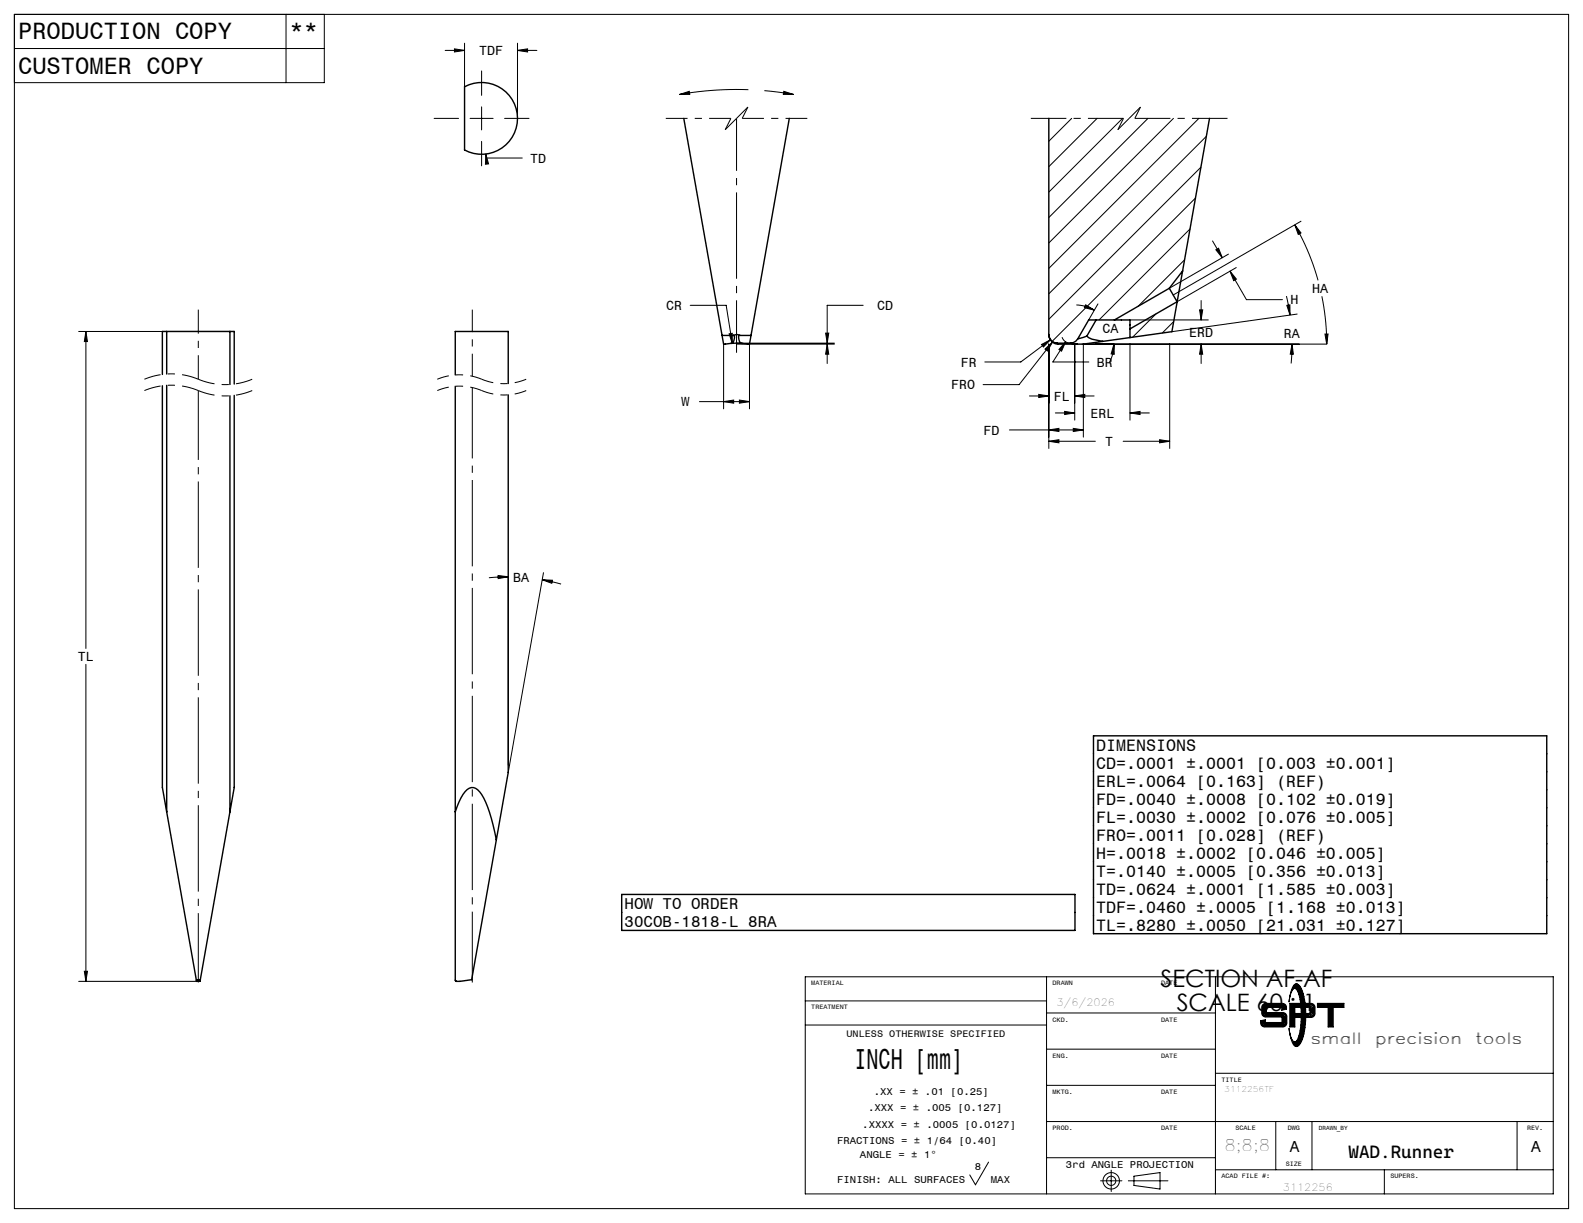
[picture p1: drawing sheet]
<svg xmlns="http://www.w3.org/2000/svg" width="279mm" height="216mm" viewBox="0 0 279 216" stroke-linecap="round" stroke-linejoin="round" font-family="sans-serif">
<g fill="none" stroke="#000" stroke-width=".25">
<path d="M82 15.3a6.3 6.3 0 0 1 9.3 5.6 6.3 6.3 0 0 1-9.3 5.6zM120.7 20.9l6.7 38.3M139.3 20.9l-6.7 38.3M185.1 20.9v38.2M213.5 20.9l-4.8 26.9M29.4 58.5h-.7v7.6M29.4 58.5v7.5M29.4 58.5h11.2M40.6 58.5h.7v9.3M40.6 58.5v9.4M127.4 59.2l.3 1.5 1.2-.1M127.4 59.2h2"/>
<path d="M129.4 59.2l.2 .1a1.16 1.16 0 0 1-.6 1.3h2M130.6 59.2h-.1a1.02 1.02 0 0 0 .5 1.4M132.6 59.2h-2a1.15 1.15 0 0 0-1.2 0M132.6 59.2l-.3 1.5-1.3-.1M185.1 59.1a1.52 1.52 0 0 0 1.5 1.5M185.1 59.1v.1a1.68 1.68 0 0 0 .9 1.4h.2M190.2 59.8l-.3 .4-.5 .3-.5 .1M191.9 59.3l.8 .6 1.9 .4M193.5 56.5l-1.7 2.8M196.7 56.5h-4.5l-2 3.3 1.6-.5M196.7 56.5h2.7v1.6M199.4 58.1v1.5"/>
<path d="M199.4 59.6l-4.8 .7M206.4 50.9l1.4 2.4M206.4 50.9l-9.7 5.6M207.8 53.3l-8.4 4.8M207.8 53.3l-1 5.3-7.4 1M207.8 53.3h.1M208.7 47.8l-.9 5.5M208.7 47.8l-2.3 3.1M28.7 68.1v70.9l.7 4.3M29.4 68v75.3M40.6 69.9v73.4M41.3 69.8v69.2l-.7 4.3"/>
<path d="M80.4 66.2v-7.7h9.3v9.2M80.4 68.2v104.8l.2 .2M89.7 69.7v66.7l-2.1 11.9M186.6 60.6h-.4M186.6 60.6h2.3M188.9 60.6l1.3 .1M194.6 60.3a30.7 30.7 0 0 1-8.1 .4l-.3-.1M193 129.9h80v34.9h-80zM29.4 143.3l5.3 29.7M40.6 143.3l-5.3 29.7M80.4 143.3l.6-1.8a3.7 3.7 0 0 1 2.2-2.5 2.52 2.52 0 0 1 2.2 1.9l1 2.5 1.2 4.9M87.6 148.3l-4.3 24.7-2.7 .2"/>
<path d="M109.7 157.9h80v6.3h-80zM34.7 173v.2h.2M34.7 173h.2M34.9 173.2h.2M34.9 173v.2M35.1 173v.2M35.1 173h-.2M35.1 173h.2M35.3 173v.2h-.2M80.5 173.2h.1"/>
</g>
<g fill="none" stroke="#000" stroke-width=".18">
<path d="M2.5 8.6h54.7M2.5 2.5h274.4v210.9h-274.4zM50.5 2.5v12.1M57.2 2.5v12.1h-54.7M78.6 8.9h3.4M80.2 8.6l1.8 .3-1.8 .3zM82 7.6v7.7M85 12.5v4.3M85 18.9v4M91.3 7.6v13.3M91.3 8.9h3.5M91.3 8.9l1.8-.3v.6z"/>
<path d="M119.9 16.7l1.8-.6v.6zM132.1 15.8a57.9 57.9 0 0 0-12.2 .9M134.9 16l5.2 .7M138.3 16.1l1.8 .6h-1.8zM76.6 20.9h4.3M83 20.9h4M85 25v4.3M85.7 27.2l.1 .7h6.4M85.7 27.2l.5 1.7-.5 .1zM89.1 20.9h4.3M189.2 20.9l-4.1 4M193.6 20.9l-8.5 8.5"/>
<path d="M198.1 20.9l-13 13M202.6 20.9l-17.5 17.5M207.1 20.9l-22 22M211 35l-25.3 25.3M211.6 20.9l-26.5 26.5M212 29.5l-26.9 26.9M212.9 24.1l-27.8 27.8M228.5 39.7l1.1 1.4-.5 .3zM228.5 39.7a42.1 42.1 0 0 1 4.1 9.8M229.6 39.1l-22.5 13M13.9 58.5h27.4M15.2 58.5v56"/>
<path d="M15.2 58.5l.2 1.8h-.5zM121.8 53.9h6.4l1 6.7M128.7 58.9l.5-.1v1.8zM145.7 58.8h.6l-.3 1.8zM152.3 53.9h-6.3v6.7M185.4 60l-5.2 3.9h-6.4M187.5 59.5a1.52 1.52 0 0 0 1.4 1.1M190 53.8a6.9 6.9 0 0 1 3.2 1M191.6 53.8l1.6 1-1.8-.5zM193.8 53.7l-1.6 2.8M199.4 56.5h13.9M204 55.4l-4.1 4.1"/>
<path d="M207.2 56.8l-2.1 2M209.1 45.9l-8.2 8.2M210 40.4l-16 16.1M211.7 54.7h.6l-.3 1.8zM212 53.1v3.4M214 42.5l1.7 3M214.6 44.1l.5-.3 .6 1.7zM216.8 44.9l-10.4 6M217.1 47.9l1.1 1.4-.5 .2zM217.1 47.9l2.9 5h6.3M218.2 47.2l-10.4 6.1M227.1 52.3l.6 3.3"/>
<path d="M227.1 53.9l.6-.1v1.8zM228.9 55.4l-22.1 3.2M233.3 52.3a42.1 42.1 0 0 1 .9 8.4M233.9 59h.5l-.2 1.7zM123.5 70.9h8.8M127.7 60.7v11.5M127.7 70.9l1.8-.3v.6zM130 60.7h17.3M130 60.6h17.3M130.5 70.6l1.8 .3-1.8 .3zM132.3 60.7v11.5M146 60.7v3.5"/>
<path d="M146 60.7l.3 1.8h-.6zM178.2 75.9h13M181.7 69.9h3.4M183.3 69.6l1.8 .3-1.8 .3zM183.8 60.8l1.6-.8-1.2 1.3zM184.4 61.6l1.4-1.2-.9 1.6zM185.1 75.9l1.8-.3v.6zM185.1 77.9l1.8-.3v.6zM185.1 60.7v18.5M185.1 77.9h8.2M185.8 60.4l-5.9 7.5h-6.4M186.3 72.9h3.4"/>
<path d="M187.9 72.6l1.8 .3-1.8 .3zM188.1 60.3l-2.3 3.6h6.4M188.1 60.3l-.7 1.7-.5-.3zM189.4 75.6l1.8 .3-1.8 .3zM189.7 69.9l1.8-.3v.6zM189.7 60.7v13.5M189.7 69.9h3.4M191 60.7h43.2M191.2 60.7v16.5M196.6 60.7l.1 1.8h-.6zM196.6 60.7a6.9 6.9 0 0 1-.8 3.3M198.2 77.9h8.3"/>
<path d="M199.4 72.9l1.8-.3v.6zM199.4 60.7v13.5M199.4 72.9h3.5M204.7 77.6l1.8 .3-1.8 .3zM206.5 60.7v18.5M212 60.7v3.5M212 60.7l.3 1.8h-.6zM228 60.7l.3 1.8h-.6zM228 60.7l-.1 3.5M15.2 117.3v55.9M87.9 101.6l1.8 .2-1.8 .3zM89.7 101.8v33.3"/>
<path d="M89.7 101.8l-3.4 .2M95.7 102.3l1.8 .1-.1 .6zM95.7 102.3l3.3 .8M95.9 101.1l-6.2 35.3M13.9 173.2h21.1M14.9 171.5h.5l-.2 1.7zM142.1 172.4h132.1v38.4h-132.1zM142.1 176.7h42.6M184.7 172.4v38.4M184.7 178.8h29.8M214.5 172.4v38.4M222.9 177.3l.5-.2h2.9a.79 .79 0 0 1 .8 1l-.9 .2v-.5h-2.7v.9h2.9a.72 .72 0 0 1 .7 .8v1.1a.72 .72 0 0 1-.7 .7h-3.2a.72 .72 0 0 1-.7-.7v-.4l.8-.2v.5h3v-1h-2.9a.72 .72 0 0 1-.7-.7v-1.1z"/>
<path d="M223 177.4l.4-.1h2.9a.61 .61 0 0 1 .6 .7l-.5 .2v-.5h-3v1.2h3a.58 .58 0 0 1 .6 .6v1.1a.58 .58 0 0 1-.6 .5h-3.2a.64 .64 0 0 1-.6-.8l.6-.1v.4h3.2v-1.2h-3a.58 .58 0 0 1-.6-.6v-1.1zM223.1 177.6l.3-.2h2.9l.3 .1 .2 .4-.3 .1v-.5h-3.3v1.5l3.4 .1 .2 .4-.1 1.4-.3 .1h-3.2l-.3-.1-.1-.5h.3v.4h3.5v-1.5l-3.4-.1-.2-.4zM223.1 177.8v1.1M223.4 179.1h3M226.6 177.7l.1 .2M226.7 179.4v1.3M227.6 177.1h1.9v.7h-1v1.1h1.1v.7h-1.1v1.7h-.9zM227.8 177.3h1.5l.1 .4h-1v1.4h1v.4h-1v1.6h-.6zM227.9 177.4h1.3v.1h-.9v1.7h1v.1h-1v1.7h-.4zM228.1 177.5v3.4M228.4 173.8a.69 .69 0 0 1 1.1 .5 13.7 13.7 0 0 1 0 9.9 .73 .73 0 0 1-.7 .6 .73 .73 0 0 1-.7-.7l-.3-.9-.3-1.6a3 3 0 0 0 1 2.3h.1a3.3 3.3 0 0 0 .9-2.4 12.8 12.8 0 0 0-.6-6.8 .45 .45 0 0 0-.5-.2 .45 .45 0 0 0-.4 .4l-.5 2 .5-2.2zM228.5 174a.51 .51 0 0 1 .6-.1 .51 .51 0 0 1 .3 .4 13.5 13.5 0 0 1 0 9.8l-.3 .4a.47 .47 0 0 1-.5 .1 .47 .47 0 0 1-.3-.4l-.1-.2a.67 .67 0 0 0 1-.6 14.4 14.4 0 0 0-.1-8.6 .6 .6 0 0 0-.9-.4z"/>
<path d="M228.6 174.1a1.91 1.91 0 0 1 1.1 1.8 15 15 0 0 1-.3 7.7l-.4 .5-.4 .2M228.8 174l-.3 .2a1.65 1.65 0 0 1 1.1 1.6 14.2 14.2 0 0 1-.4 7.9l-.3 .4-.4 .1 .3 .3M228.8 174h.1M228.8 174l.4 .2a8.5 8.5 0 0 1 1 5 8.5 8.5 0 0 1-1 5l-.4 .3M230.4 177.1h1a.72 .72 0 0 1 .7 .7v1.1a.72 .72 0 0 1-.7 .7h-.8v-.7l.5-.1 .1-.7-.2-.2-.5-.1zM230.6 177.3h.8a.58 .58 0 0 1 .6 .5v1.1a.58 .58 0 0 1-.6 .6h-.7v-.4l.4-.1 .2-.2v-.7l-.1-.4h-.6zM230.8 177.4h.7l.3 .4v1.3l-.3 .2h-.6v-.1l.3-.1 .3-.2v-1a.58 .58 0 0 0-.7-.4zM231.4 177.6l.3 .2v1.2l-.3 .2M232.5 177.1h4.7v.7h-1.9v3.5h-.9v-3.5h-1.9zM232.7 177.3h4.4v.4h-1.9v3.4h-.6v-3.4h-1.9zM232.8 177.4h4.1v.1h-1.9v3.5h-.3v-3.5h-1.9zM234.9 177.6v3.3"/>
<path d="M142.1 181h42.6M184.7 191.6h29.8M184.7 198h89.5M184.7 185.2h29.8M214.5 189.5h59.7M222.9 180.5v.2M223.2 180.9h3.2M225.2 198v8.5M228.8 184.5h.1M231.6 198v8.5M267.8 198v8.5M174.5 205.2l-2.3 4-1-1.8"/>
<path d="M184.7 204.4h29.8M194.2 208.5h3.8M196.1 206.6v3.7M199.2 208.5h6.9M200.1 207.6l4.6-.6v2.9l-4.6-.6zM214.5 206.5h59.7M244.3 206.5v4.3"/>
<circle cx="196.1" cy="208.5" r=".81"/>
<circle cx="196.1" cy="208.5" r="1.45"/>
</g>
<path d="M85 68.9a10.2 10.2 0 0 0-7.8 0M85 66.9a10.2 10.2 0 0 0-7.8 0M92.9 68.9a10.2 10.2 0 0 1-7.9 0M92.9 66.9a10.2 10.2 0 0 1-7.9 0" fill="none" stroke="#000" stroke-width=".18" stroke-dasharray="6.3 1.3 1.3 1.3" stroke-dashoffset="4.2" stroke-linecap="butt"/>
<path d="M35 68.9a12.4 12.4 0 0 0-9.5 0M35 66.9a12.4 12.4 0 0 0-9.5 0M44.5 68.9a12.4 12.4 0 0 1-9.5 0M44.5 66.9a12.4 12.4 0 0 1-9.5 0" fill="none" stroke="#000" stroke-width=".18" stroke-dasharray="6.3 1.3 1.3 1.3" stroke-dashoffset="3.4" stroke-linecap="butt"/>
<path d="M129 20.9h-11.5M142.5 20.9h-11.5" fill="none" stroke="#000" stroke-width=".18" stroke-dasharray="6.3 1.3 1.3 1.3" stroke-dashoffset="2.5" stroke-linecap="butt"/>
<path d="M132 18.9l-2 2M201.3 18.9l-2 2M128 22.9l1-2M130 20.9l-2 2M131 20.9l1-2M197.3 22.9l1-2M199.3 20.9l-2 2M200.3 20.9l1-2" fill="none" stroke="#000" stroke-width=".18" stroke-dasharray="6.3 1.3 1.3 1.3" stroke-linecap="butt"/>
<path d="M198.3 20.9h-16.4M216.7 20.9h-16.4" fill="none" stroke="#000" stroke-width=".18" stroke-dasharray="6.3 1.3 1.3 1.3" stroke-dashoffset=".1" stroke-linecap="butt"/>
<path d="M83.4 68.4v105" fill="none" stroke="#000" stroke-width=".18" stroke-dasharray="15.2 1.3 1.3 1.3" stroke-dashoffset="2.7" stroke-linecap="butt"/>
<path d="M83.4 54.7v11.7" fill="none" stroke="#000" stroke-width=".18" stroke-dasharray="15.2 1.3 1.3 1.3" stroke-dashoffset="11.3" stroke-linecap="butt"/>
<path d="M35 68.9v104.5" fill="none" stroke="#000" stroke-width=".18" stroke-dasharray="15.2 1.3 1.3 1.3" stroke-dashoffset="3" stroke-linecap="butt"/>
<path d="M35 54.7v12.2" fill="none" stroke="#000" stroke-width=".18" stroke-dasharray="15.2 1.3 1.3 1.3" stroke-dashoffset="11" stroke-linecap="butt"/>
<path d="M130 20.9v41.4" fill="none" stroke="#000" stroke-width=".18" stroke-dasharray="15.2 1.3 1.3 1.3" stroke-dashoffset="6" stroke-linecap="butt"/>
<path d="M95.7 102.3l1.8 .1-.1 .6zM87.9 101.6l1.8 .2-1.8 .3zM15.2 58.5l.2 1.8h-.5zM14.9 171.5h.5l-.2 1.7zM85.7 27.2v1.8l.5-.1zM91.3 8.9l1.8-.3v.6zM80.2 8.6l1.8 .3-1.8 .3zM130.5 70.6l1.8 .3-1.8 .3zM127.7 70.9l1.8-.3v.6zM119.9 16.7h1.8v-.6zM138.3 16.1v.6h1.8zM146 60.7l.3 1.8h-.6zM145.7 58.8h.6l-.3 1.8zM128.7 58.9l.5 1.7v-1.8zM185.1 75.9l1.8-.3v.6zM189.4 75.6l1.8 .3-1.8 .3zM228 60.7l.3 1.8h-.6zM227.1 53.9l.6-.1v1.8zM204.7 77.6l1.8 .3-1.8 .3zM185.1 77.9l1.8-.3v.6zM184.4 61.6l.5 .4 .9-1.6zM211.7 54.7h.6l-.3 1.8zM212 60.7l.3 1.8h-.6zM199.4 72.9l1.8-.3v.6zM187.9 72.6l1.8 .3-1.8 .3zM189.7 69.9l1.8-.3v.6zM183.3 69.6l1.8 .3-1.8 .3zM196.6 60.7l.1 1.8h-.6zM191.6 53.8l1.6 1-1.8-.5zM214.6 44.1l.5-.3 .6 1.7zM217.1 47.9l1.1 1.4-.5 .2zM233.9 59h.5l-.2 1.7zM228.5 39.7l1.1 1.4-.5 .3zM183.8 60.8l.4 .5 1.2-1.3zM188.1 60.3l-1.2 1.4 .5 .3z" fill="#000"/>
<text font-size="5.1" x="150.8" y="188.8">INCH [mm]</text>
<g font-size="4.2">
<text x="3.2" y="6.8">PRODUCTION COPY</text>
<text x="51.1" y="6.8">**</text>
<text x="3.2" y="13">CUSTOMER COPY</text>
<text x="204.8" y="174.2">SECTION AF-AF</text>
<text x="207.7" y="178.4">SCALE 60 : 1</text>
</g>
<text font-size="3.2" x="238" y="204.5">WAD.Runner</text>
<g font-size="2.9">
<text x="193.5" y="132.6">DIMENSIONS</text>
<text x="193.5" y="135.7">CD=.0001 ±.0001 [0.003 ±0.001]</text>
<text x="193.5" y="138.9">ERL=.0064 [0.163] (REF)</text>
<text x="193.5" y="142.1">FD=.0040 ±.0008 [0.102 ±0.019]</text>
<text x="193.5" y="145.3">FL=.0030 ±.0002 [0.076 ±0.005]</text>
<text x="193.5" y="148.4">FRO=.0011 [0.028] (REF)</text>
<text x="193.5" y="151.6">H=.0018 ±.0002 [0.046 ±0.005]</text>
<text x="193.5" y="154.8">T=.0140 ±.0005 [0.356 ±0.013]</text>
<text x="193.5" y="158">TD=.0624 ±.0001 [1.585 ±0.003]</text>
<text x="193.5" y="161.1">TDF=.0460 ±.0005 [1.168 ±0.013]</text>
<text x="193.5" y="164.3">TL=.8280 ±.0050 [21.031 ±0.127]</text>
</g>
<g font-size="2.8">
<text x="110.2" y="160.5">HOW TO ORDER</text>
<text x="110.2" y="163.7">30COB-1818-L 8RA</text>
<text x="231.4" y="184.3">small</text>
<text x="242.8" y="184.3">precision</text>
<text x="260.5" y="184.3">tools</text>
<text x="216.1" y="203.3">8;8;8</text>
<text x="227.7" y="203.3">A</text>
<text x="270.3" y="203.3">A</text>
</g>
<g font-size="2.3">
<text x="84.6" y="9.7">TDF</text>
<text x="93.6" y="28.7">TD</text>
<text x="227.8" y="53.7">H</text>
<text x="231.6" y="51.7">HA</text>
<text x="117.6" y="54.7">CR</text>
<text x="154.8" y="54.7">CD</text>
<text x="194.6" y="58.7">CA</text>
<text x="209.9" y="59.5">ERD</text>
<text x="226.6" y="59.7">RA</text>
<text x="169.6" y="64.7">FR</text>
<text x="193.6" y="64.7">BR</text>
<text x="120.3" y="71.7">W</text>
<text x="167.9" y="68.7">FRO</text>
<text x="186" y="70.7">FL</text>
<text x="173.6" y="76.7">FD</text>
<text x="192.5" y="73.7">ERL</text>
<text x="195.1" y="78.7">T</text>
<text x="90.6" y="102.7">BA</text>
<text x="13.7" y="116.7">TL</text>
</g>
<g font-size="1.8">
<text x="186.5" y="177.6">3/6/2026</text>
<text x="153.2" y="196.2">.XXX = ± .005 [0.127]</text>
<text x="154.2" y="193.3">.XX = ± .01 [0.25]</text>
<text x="147.7" y="201.9">FRACTIONS = ± 1/64 [0.40]</text>
<text x="152.2" y="199">.XXXX = ± .0005 [0.0127]</text>
<text x="147.8" y="208.8">FINISH: ALL SURFACES</text>
<text x="151.8" y="204.5">ANGLE = ± 1°</text>
<text x="172.1" y="206.5">8</text>
<text x="174.9" y="208.8">MAX</text>
<text x="188.1" y="206.2">3rd ANGLE PROJECTION</text>
<text x="226.4" y="210.2">3112256</text>
</g>
<text font-size="1.7" x="149.4" y="183">UNLESS OTHERWISE SPECIFIED</text>
<text font-size="1.4" x="216.1" y="192.8">3112256TF</text>
<g font-size="1.1">
<text x="143.2" y="173.9">MATERIAL</text>
<text x="185.8" y="173.9">DRAWN</text>
<text x="204.9" y="173.9">DATE</text>
<text x="143.2" y="178.2">TREATMENT</text>
<text x="185.8" y="180.3">CKD.</text>
<text x="204.9" y="180.3">DATE</text>
<text x="185.8" y="186.7">ENG.</text>
<text x="204.9" y="186.7">DATE</text>
<text x="215.6" y="191">TITLE</text>
<text x="185.8" y="193.1">MKTG.</text>
<text x="204.9" y="193.1">DATE</text>
<text x="185.8" y="199.5">PROD.</text>
<text x="204.9" y="199.5">DATE</text>
<text x="218.1" y="199.5">SCALE</text>
<text x="227.3" y="199.5">DWG</text>
<text x="232.8" y="199.5">DRAWN_BY</text>
<text x="269.5" y="199.5">REV.</text>
<text x="215.6" y="208">ACAD FILE #:</text>
<text x="226.9" y="205.9">SIZE</text>
<text x="245.4" y="208">SUPERS.</text>
</g>
</svg>
